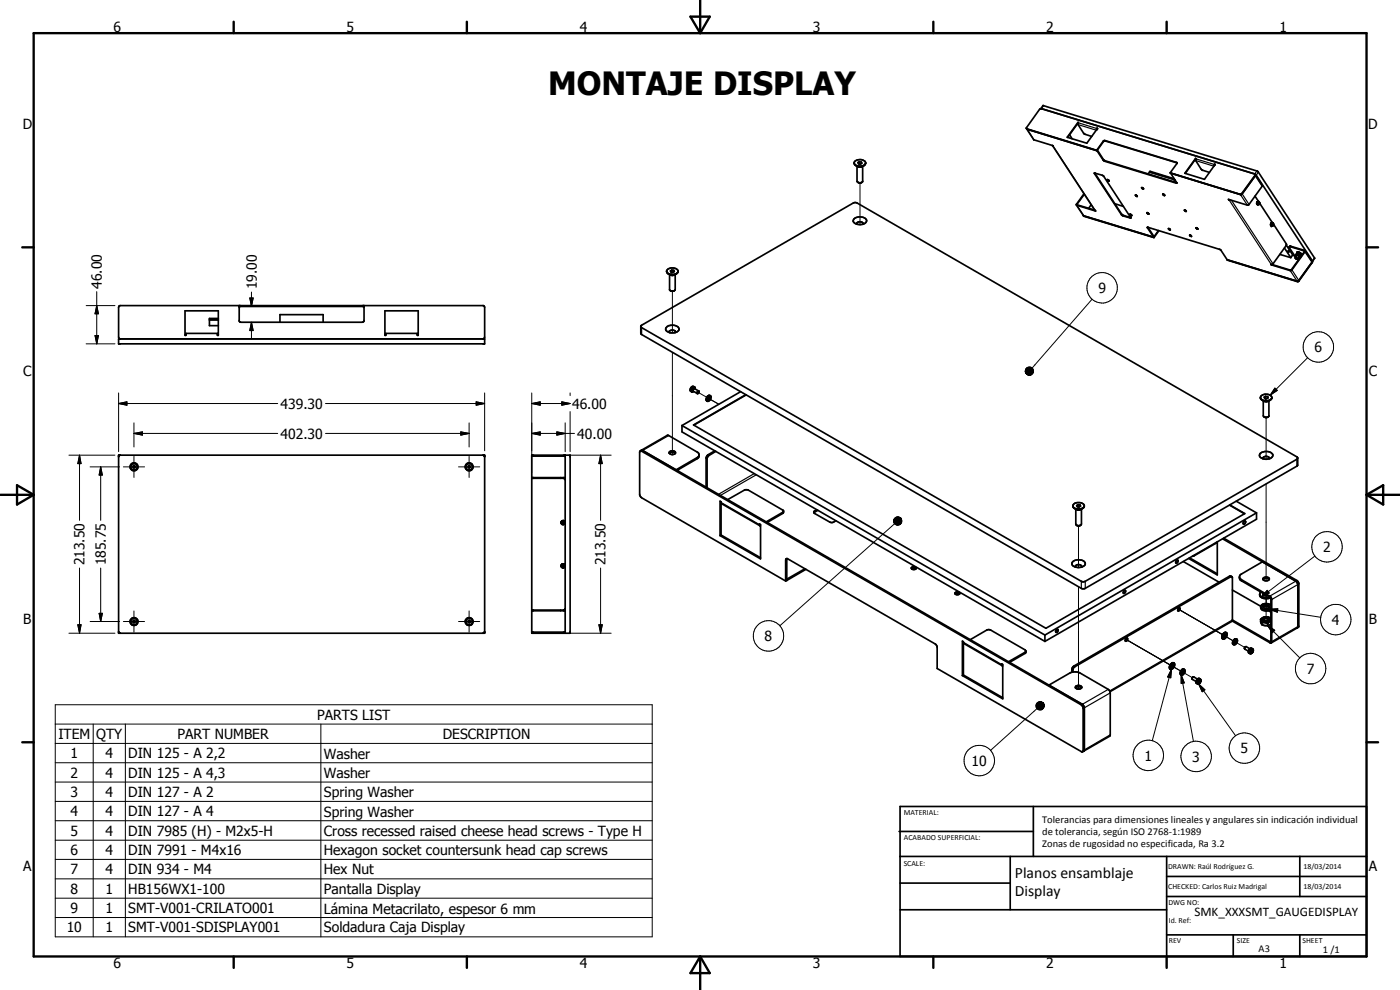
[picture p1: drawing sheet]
<svg xmlns="http://www.w3.org/2000/svg" width="420mm" height="297mm" viewBox="0 0 420 297" stroke-linecap="round" stroke-linejoin="round" font-family="sans-serif">
<g fill="none" stroke="#000" stroke-width=".3">
<path d="M258.1 54.9v12.5M25.9 91.7h8.6M29 91.7l.5 2.4h-1zM29 87.5v15.7M75 89.4h1l-.5 2.5zM75.5 96.7l.5 2.5h-1zM75.5 87.6v4.3M75.5 96.7v5M201.8 87.4v12.5M327.7 89.8l-17.9 20.6M25.9 103.2h8.6M28.5 100.7h1l-.5 2.5z"/>
<path d="M35.6 117.9v17.6M145.4 117.9v17.4M159.6 117.9v24M171.1 117.9v.8M201.8 105.7v30.7M209.5 117.7l2.6 1.5M212.5 119.4l3.2 1.9-3-1.8M307.7 111.3l.4 1zM307.7 111.6l.4 .7zM307.8 111l.3 1.3-.4-1zM307.8 110.8l.3 1.5zM307.8 111.8l.3 .5z"/>
<path d="M307.9 112.1l.2 .2zM308 110.6l.1 1.7-.3-1.5zM308.1 112.3l.5 .2zM308.1 112.3l.8 .3zM308.1 112.3l1 .3zM308.1 112.3l1.3 .2zM308.1 112.3l1.5 .1zM308.1 112.3l1.7-.1-.2 .2zM308.1 112.3l1.9-.3zM308.1 112.3l2-.5-.1 .2zM308.1 112.3l2.1-.8-.1 .3zM308.1 112.3l2.1-1v.2z"/>
<path d="M308.1 112.3l2-1.3 .1 .3zM308.1 112.3l1.9-1.6 .1 .3zM308.1 110.4l.3-.2-.3 2.1zM308.1 110.4v1.9l-.1-1.7zM308.3 110.2v2.1M308.4 110.2h.2l-.5 2.1zM308.6 110.2l.3-.1-.8 2.2zM308.9 110.1h.2l-1 2.2zM309.1 110.1l.3 .1-1.3 2.1zM309.4 110.2l.3 .1-1.6 2zM309.7 110.3l.1 .2-1.7 1.8zM309.8 110.5l.2 .2-1.9 1.6z"/>
<path d="M382.6 116.5l.7 .6-2.1 1.5zM392.5 107.3l-11.3 11.3M20.7 136.6h13.8M23.9 136.6l.4 2.5h-.9zM23.9 136.6v19.5M35.6 121.1l2.5-.5v1zM35.6 121.1h47.7M40.2 130l2.5-.4v1zM40.2 126.9v7.2M40.2 136.9v6.4M40.2 130h43.1M97.7 121.1h47.7"/>
<path d="M97.7 130h43.1M138.3 129.6l2.5 .4-2.5 .6zM140.8 126.9v7.2M140.8 136.9v6.4M142.9 120.6l2.5 .5-2.5 .5zM159.6 121.1l2.5-.5v1zM159.6 130l2.5-.4v1zM159.6 121.1h11.5M159.6 130h12.8M167.1 129.6l2.5 .4-2.5 .6zM168.6 120.6l2.5 .5-2.5 .5zM169.6 126.9v8.6"/>
<path d="M170.7 136.6h12.7M171.1 123.5v12M180.2 136.6l.6 2.5h-1.1zM180.2 136.6v19.5M380 125.3v12.5M27 140.1h8.9M30.2 140.1l.5 2.4h-1zM30.2 140.1v16M37 140.1h6.4M137.6 140.1h6.4M268.2 156l2.1-.5-2.1 .8zM268.2 156.3l2.1-.8-2.1 1.1z"/>
<path d="M268.2 156.6l2.1-1.1-2 1.3zM268.3 156.8l2-1.3-1.9 1.6zM268.3 155.8l2-.3-2.1 .5zM268.3 155.6h2M268.4 157.1l1.9-1.6-1.7 1.8zM268.4 155.6l1.9-.1-2 .3zM268.5 157.1l-34.5 30.6M268.6 157.3l1.7-1.8-1.5 1.9zM268.6 155.4l1.7 .1zM268.6 155.4l1.7 .1-1.9 .1zM268.8 155.2l.3-.1 1.2 .4zM269.1 155.1l1.2 .4z"/>
<path d="M269.4 155.1l.9 .4zM269.7 155.1l.6 .4zM269.9 155.2l.4 .3zM270.3 155.5l-1.3 2-.2-.1zM270.3 155.5l-1 2.1-.3-.1zM270.3 155.5l-.7 2.1h-.3zM270.3 155.5l-.5 2-.2 .1zM270.3 155.5l-.2 1.9-.3 .1zM270.3 155.5v1.7l-.2 .2zM270.3 155.5l.2 1.5-.2 .2zM270.3 155.5l.2 1.5zM270.3 155.5l.3 1.3z"/>
<path d="M270.3 155.5l.3 1zM270.3 155.5l.3 .8zM270.3 155.5l.3 .5zM270.3 155.5l.2 .2zM323.7 157.8v12.5M380 145.2v29.1M23.9 170.4v19.6M30.2 170.4v16.1M180.2 170.4v19.6M323.7 176.1v30.7M380 178.6v.2M380 179.7v2.9"/>
<path d="M380 179.7v2.5M380.3 177.1l.6 .8-2.3 1.2zM394.6 166.8l-16 12.3M20.7 190h13.8M23.4 187.5h.9l-.4 2.5zM27 186.5h8.9M29.7 184h1l-.5 2.5zM37 186.5h6.4M40.2 183.3v6.4M137.6 186.5h6.4M140.8 183.3v6.4M170.7 190h12.7"/>
<path d="M179.7 187.5h1.1l-.6 2.5zM338 191.9l13.2 7.6-8.7-5M338.2 192l3.1 1.8M351.7 199.8l-.1-.1 2.8 1.6M353.7 182.8l7.6 4.4M353.9 182.9l13 7.5M367.5 190.8l-.2-.2 2.8 1.7M370.6 192.6l-.2-.2 3.2 1.9M380 183.3v3.1M380.4 187.7l2.2 1.4-.8 .7zM380.4 187.7l9.7 9.7M380.9 182.8l2.6-.1-.1 1z"/>
<path d="M380.9 182.8l15.5 2.4M16.6 211.5h179.1v69.6h-179.1zM16.6 217.3h179.1M28 217.3v63.8M37.6 217.3v63.8M96.3 217.3v63.8M310.9 211.8l2.2-.9-2.2 1.1zM310.9 211.5l2.2-.6-2.2 .9zM310.9 212l2.2-1.1-2.1 1.4zM311 212.3l2.1-1.4-2 1.6zM311 211.2l2.1-.3-2.2 .6zM311 211.1h2.1"/>
<path d="M311.1 212.5l2-1.6-1.8 1.8zM311.2 211l.2-.2 1.7 .1zM311.2 211l1.9-.1-2.1 .3zM311.2 212.6l-13.9 12.6M311.3 212.7l1.8-1.8-1.6 2zM311.4 210.8l1.7 .1zM311.6 210.7l.2-.1 1.3 .3zM311.8 210.6l1.3 .3zM312.1 210.6l1 .3zM312.4 210.6l.7 .3zM312.6 210.7l.5 .2zM313.1 210.9l-1.3 2.1-.3-.1z"/>
<path d="M313.1 210.9l-1.1 2.1h-.2zM313.1 210.9l-.8 2.1h-.3zM313.1 210.9l-.5 2.1h-.3zM313.1 210.9l-.3 2-.2 .1zM313.1 210.9l-.3 2zM313.1 210.9l.1 1.6-.2 .1zM313.1 210.9l.1 1.6zM313.1 210.9l.2 1.3zM313.1 210.9l.3 1.1zM313.1 210.9l.3 .8zM313.1 210.9l.2 .5zM313.1 210.9l.1 .3z"/>
<path d="M351.6 200.8l-.2 2.6-1-.3zM351.6 200.8l-5.8 21.4M354.5 202.5l.9 2.4-.9 .2zM354.5 202.5l3.7 20M354.9 201.7l-.2-.2 3.1 1.8M359.7 205.2l1.9 1.8-.8 .6zM359.7 205.2l11.1 15.6M16.6 223.1h179.1M16.6 228.9h179.1M16.6 234.7h179.1M16.6 240.5h179.1M16.6 246.3h179.1"/>
<path d="M16.6 252.1h179.1M16.6 257.9h179.1M16.6 263.7h179.1M16.6 269.5h179.1M16.6 275.3h179.1"/>
<circle cx="330.8" cy="86.3" r="4.6"/>
<circle cx="395.7" cy="104.1" r="4.6"/>
<circle cx="398.2" cy="164.1" r="4.6"/>
<circle cx="230.6" cy="190.8" r="4.6"/>
<circle cx="400.9" cy="185.9" r="4.6"/>
<circle cx="393.3" cy="200.6" r="4.6"/>
<circle cx="293.9" cy="228.2" r="4.6"/>
<circle cx="344.6" cy="226.7" r="4.6"/>
<circle cx="359" cy="227" r="4.6"/>
<circle cx="373.4" cy="224.5" r="4.6"/>
</g>
<g fill="none" stroke="#000" stroke-width=".51">
<path d="M308 38.6l.1 .1M308.1 38.7l2.2 3.3 5.7 1.7 12.8 19.6-5.8-1.8 2.3-3.4M308.1 38.7h.1M308.2 38.7l21 6.5M312.4 32.6l.7-.9 64.3 19.7 17.1 26.1M323.4 37.1l.1 .1M323.5 36.7l-3.2 4.5 5.9 1.8 3.2-4.5h-.2M323.5 36.7l.1 .1M323.6 36.8l-.1 .6 1.7 2.6 2.4 .9M323.6 36.8l-3.2 4.4M329.2 38.5v.2M329.2 38.5l-.1 .4"/>
<path d="M256.4 49a2.16 2.16 0 0 0 3.3 .1M256.9 49.7l.6 .3M257.2 49.9v4.5l.7 .5M257.5 54.7l.3 .1M257.9 48.5l-.4 .3 .1 .3 .6 .1M257.9 48.5v.6l.4 .1M257.9 48.5l.6 .1M258.5 54.8l-.6 .1M258.5 48.6l.1 .4-.4 .2M258.5 48.6v.5M258.6 54.8h-.8M258.7 54.7l-.2 .1"/>
<path d="M258.9 49.9v4.6l-.3 .3M259.3 49.7l-.6 .3M259.8 48.9l-.1 .2M259.8 49a1.98 1.98 0 0 0-2.9-.8l-.4 .3a1.07 1.07 0 0 0 1.1 1.5l1.5-.2 .6-.7M321 40.4l.8 1.3M325.4 58.3l-2.2 3M328.5 51.9l8.1 12.6 2.7 .9M328.5 51.9h.1M328.6 51.9l2.6 .9 8.1 12.5M328.6 51.9l8 12.4 .5 .3 2.2 .7M328.6 51.9h.1M329.1 45.1l2-2.8 .5-.1 21.6 6.6v.3l-2 2.8"/>
<path d="M329.1 45.1l.1 .1M329.1 45.1l-21.1-6.6 4-5.7 .5-.2 64.1 19.6M329.2 45.2l.1-.2 1.9 2.9 .4 .3 21.5 6.6M329.2 45.2l1.9 2.9 .4 .3 21.6 6.5M329.2 45.2l2-2.7 .4-.3 21.6 6.7M332.3 53.9l.5 .4zM332.3 53.9v.1M332.4 53.9l.4 .2M340.8 58.5l.5 .4-.4-.1zM340.9 58.5l.3 .2M341.2 58.7l.1 .1M342.6 56.3l.6 .4z"/>
<path d="M342.8 56.3l.3 .2M345 51.6l.1-.2 7.3 2.2M345 51.6l7.5 2.3M345 51.6l-.4 .6M349 58.2l.5 .5-.5-.3zM349.2 58.3l.2 .2M351.2 51.9l21 6.4 .4-.1 4-5.6v-.4M351.2 51.9h.1M351.3 51.9l1.8 2.9M351.3 51.9l21.1 6.5 4.3-5.7 .1-.3M352.6 54l-.4 .5M353.1 54.8l.1 .1"/>
<path d="M353.2 54.9h-.1M358.7 47.9l.1 .1M358.8 47.5v.6l1.7 2.7 2.5 .9M358.8 47.5l-3.2 4.5 5.9 1.8 3.2-4.5h-.2M358.8 47.5v.2M358.8 47.7l-3.1 4.3M358.8 47.7h.1M364.5 49.3l-.1 .5M364.5 49.3l.1 .1M364.6 49.4h.1M364.6 49.4l-.1 .1M368.8 59.9h.3"/>
<path d="M368.8 59.9h.1M376.6 58.8l1.1 1.6-.4 .3M376.6 52.2l.4 .3 16.9 25.9M376.7 52.3l.1 .1M376.8 52.4l2.1 3.3-4.2 5.8-6-1.7 .1 .1M256.3 65.7a2.55 2.55 0 0 1 3.8 .5 2.31 2.31 0 0 1-3.8 .6l-.2-.4zM257.2 67.3l-.1-.2a.97 .97 0 0 1 1-.6 .97 .97 0 0 1 .9 .8M323 61.5l2.2 3.2M323.2 61.3v.1M323.2 61.4l5.3 1.6M325.2 64.7l21 6.5M325.2 64.7l.1 .2 21 6.4"/>
<path d="M327.5 61.4l-.8 1.1M328.6 63.2h.1M334.6 61.1l2.5 .8M339.1 64.3l.5 .4zM339.1 64.9l-.2 .3M339.2 65l-.2 .2M339.2 64.3l.2 .1M339.3 65.4h.1M339.3 65.3l.1 .1M339.4 64.4l.2 .2M339.4 64.4h.1M344.2 63.8l.4 .1 .2 .4z"/>
<path d="M344.3 68.2v.1M344.3 68.3l2 3M344.4 63.8l.4 .3M344.5 68.2h-.2M344.5 68.2l21.6 6.6 2.2 3.1M344.5 68.2l1.9 2.8-.2 .2M347.7 69.2l-1.5 2M347.8 69.2l-1.5 2.1M350.8 68.6l.2 .1M350.8 68.6v.2l.4 .2-.2-.3M351 68.7l.2 .1M355.6 63l.4 .3-.3 .1-.2-.4 .4 .2"/>
<path d="M357.2 70.6l-.2-.1 .6 .5-.1-.3M357.2 70.6l.3 .1M359.1 68.3l-.1 .2 .5 .2M359.1 68.3l.4 .4M359.1 68.3l.3 .3M359.5 68.7h.1M368.3 77.9l21 6.5 .5-.2 4-5.8M368.3 77.9l21 6.6 .5-.1 4.1-5.7-.1-.3M377.2 60.7l.1 .6M377.3 60.7v.5l.3 .1M377.3 60.7v.6M377.3 61.3l.1 .1"/>
<path d="M377.3 61.1l.1 .2M377.3 60.6l.5-.1 .2 .4M377.3 61.2l.3 .1M377.3 60.9v.3M377.6 61.1h.1M377.6 61.1l.1 .1M377.6 60.4l.1 .1M377.7 60.9l.2 .2v-.2M377.7 60.9l.2 .1M377.7 61.1v.1M377.7 60.9l.1 .1M377.7 61l-.1 .1"/>
<path d="M377.7 60.9h.1M377.7 61.2h.1M377.7 61l.2 .2M377.7 61.1h.3M377.7 60.9h.2M377.7 60.5l-.4 .4M377.8 61l-.1 .1M377.8 61h.1M377.8 61.1l-.1 .1M377.8 61.1h.1M377.8 60.9h.1M377.8 60.6l-.3 .3 .1 .4"/>
<path d="M377.9 60.7l.1 .2zM377.9 61h.1M377.9 60.8v.1M377.9 60.6l-.3-.1-.3 .5M377.9 61l.1 .1M377.9 60.8v.2M378 61.1l-.1 .1M378 61.1l-.6 .2M378 61l3.7 5.8M378 60.9v.2M381.4 67.3v.1M381.4 67.4l.2 .3"/>
<path d="M381.4 67.7h.4M381.5 67.4v.2M381.5 67.7h.3M381.5 67.6l.2 .1M381.5 67.6l.1 .1M381.5 67.2v.2M381.6 79.4l-.1 .1M381.6 67.1l-.1 .5M381.6 66.8l-.3 .4 .1 .5M381.6 67.1l.5-.1a.42 .42 0 0 0-.4 .2 .42 .42 0 0 0 .1 .5M381.6 67.1h.1M381.6 66.9l-.1 .2"/>
<path d="M381.7 66.8l-.2 .1v.8M381.7 66.8l-.1 .1M381.7 66.8h.2M381.7 66.8h-.1M381.8 66.9l.4 .2v.2M381.8 66.9l-.2 .2M381.9 67.4l.1 .1M381.9 67.3h.1M381.9 67.3v.1M381.9 67.6h.1M381.9 67.4v.2M381.9 67.2v.2"/>
<path d="M381.9 67.4h.2M381.9 67.2l.1 .1M381.9 67.2h.3M381.9 67.2l.2 .1M381.9 67.4h.1M382 67.5l-.1 .1M382 67.5v.1M382 67.2l-.1 .1M382 67.4h.1M382.1 67.3h.1M382.1 67.2v.2M382.2 67.2l-.2 .1"/>
<path d="M382.2 67.2l-.1 .2M382.2 67.3l3.9 6.1-4.1 5.8-.5 .1v.2M382.2 67.3l-.2 .4h-.4M384.1 76.3l3.3 1M385.5 74.4l1.9 2.9M386 73.5l2 3-.6 .8M386.7 75.2l.2 .1-.2 .3zM386.8 75.1l-.1 .1M386.9 74.1l.4-.3 4.4 1.5M386.9 74.1l2 2.9M387 74l4.5 1.4-4 5.6-5.7-1.6M387 74l-.1 .1"/>
<path d="M387.9 76.6l.6 .2M388.8 77.3l.6 .5M388.8 77.3v.1M388.8 77.5h.1M388.8 77.4v.1M388.8 77.3l.5 .4M388.8 77.5l.6 .3M388.9 76.4l.2 .4M389 76.5v.2M389 76.6a.77 .77 0 0 1 1 .7M389.2 76.6l-.4 .7M389.2 75.7l.1 .2"/>
<path d="M389.2 75.7h.5l.6 .5M389.2 75.7a1.03 1.03 0 0 1 1.5 .6l.1 .2M389.3 75.9l-.1 .1M389.3 75.9l.4-.1 .4 .2M389.3 76.3l.7 .4M389.3 76.3l-.4 .1M389.3 77.7v.1M389.3 75.9h.1M389.3 75.9l.6 .2 .6 .7M389.5 76l1 .8M389.5 76l.8 .6M389.5 76l-.6 .4"/>
<path d="M389.5 76l-.2 .3M389.7 77.3l.4 .1M389.8 77.3h.2M389.8 77.1l-.4 .6M390 76.7l.3 .5-.3 .1M390 77.3h.1M390.2 76.4l-.2 .3M390.2 76l.4 .4-.1 .4M390.4 76.2l.3 .4M391.7 75.3l-4.1 5.9-6.1-1.7M391.7 75.2l2.1 3.2M393.9 78.4h-.1"/>
<path d="M394.5 77.5h.1M394.5 77.5l-.6 .9M55.5 93.3h10v7.3h-.2v-.6h-9.5v.6h-.3zM62.9 96h2.6M65.5 95.5h-2.6v2.2h2.6M71.8 91.9h37.5M71.8 91.7v4.6l.5 .4h36.4l.6-.4v-4.6M84 96.7v-2.3h13v2.3M115.5 93.3h10v7.3h-.2v-.6h-9.5v.6h-.3zM192.3 97.9v2.1l.3 .4 132.1 76.2 1-.1 63.5-36.6 .3-.4v-2.1M192.3 97.9l.3-.3 63.5-36.7 1-.1 132.1 76.3 .3 .3M192.3 97.9l.3 .4 132.5 76.3 .6-.2 63.5-36.6 .3-.4"/>
<path d="M200.1 81.3a2.09 2.09 0 0 1 3.4-.1 1.55 1.55 0 0 1-2.2 1.2l-.8-.2M200.1 81.3l.4 .9M200.1 81.4v.3M200.2 98a2.43 2.43 0 0 1 3.6 .7l-.1 .4a2.68 2.68 0 0 1-3.7 .2l-.2-.6zM200.6 82.2l.6 .3M200.9 99.8l-.1-.2a1.08 1.08 0 0 1 1.9 0v.2M200.9 82.4v4.6l.7 .4 .8-.2M201.6 81l-.4 .3 .1 .3 .7 .1M201.6 81v.7h.4M201.6 81l.6 .1M202.2 81.1l.2 .3-.4 .3M202.2 81.1v.5"/>
<path d="M202.4 87.2l-1 .1M202.6 82.4v4.5l-.2 .3M203 82.2l-.6 .3M203.5 81.4a2.01 2.01 0 0 1-3.3 .3M35.6 101.7h109.8v1.5h-109.8zM36.1 101.7l-.5-.5v-9l.4-.5h109.1l.3 .5v9l-.5 .5M55.5 100.3h.3M65.3 100.3h.2M115.5 100.3h.3M125.3 100.3h.2M207.8 117.2l.1 .1M207.9 117.3l.1-.5 .4-.2 1.3 .7"/>
<path d="M207.9 117.3l1.3 .8M208.1 116.8l-.2 .3M208.2 117.4l-.6 .2M208.2 116.5l.1 .1M208.4 116.1a.87 .87 0 0 0-1.1 .3 .87 .87 0 0 0 .3 1.2M208.6 116.7v-.5a.88 .88 0 0 0-1.1 .3 .88 .88 0 0 0 .1 1.1M209.7 117.3l.1 .3M209.7 117.3l-.3 .1-.2 .6 .4-.1 .2-.3M209.8 117.6l-.2-.2-.3 .3 .2 .3M212.6 118.7h.2M212.6 118.7h.1M212.6 118.7h.6"/>
<path d="M212.8 118.7a.84 .84 0 0 0-.9 .8 .84 .84 0 0 0 .6 .9 .97 .97 0 0 0 .8-.7 .97 .97 0 0 0-.3-1h-.2M212.8 119.1h.1M212.8 118.7l-.4 1.2M212.8 118.7l-.6 .7v.9M212.8 118.7v.4M212.8 119.1l.3 .1-.1 .5-.4 .3-.2-.1M212.9 119.1a.63 .63 0 0 1-.5 .8M222.3 117.5l-17.6 10.2M223.8 118.4l-15.7 9.1 105.8 61 59.7-34.4-4.5-2.6M223.9 118.5l-15.7 9.1M378.3 119.4a2.13 2.13 0 0 0 3.4 .1M378.4 118.9a2.01 2.01 0 0 1 3.3 .4 1.99 1.99 0 0 1-3.3 .4z"/>
<path d="M379.8 118.9l-.4 .3 .1 .3 .6 .1 .5-.2-.2-.4M379.8 118.9v.6l.3 .1M379.8 118.9l.6 .1M380.4 119v.4M381.7 119.3v.2M35.6 136.6h109.8v53.4h-109.8zM35.6 136.8h.1M36.1 136.6l-.5 .5M39.9 139.9l.3-.2 .3 .2v.4l-.3 .1-.3-.1zM140.5 139.9l.3-.2 .3 .2v.4l-.3 .1-.3-.1zM144.9 136.6l.5 .5M145.4 136.8h.1"/>
<path d="M159.6 136.8h10M159.6 136.6h11.5v53.4h-11.5zM169.6 136.6v53.4M192.1 135.3l132.4 76.2 .6 .9v12.9l-.2 .3M192.1 135.3l-.1 .3v12.9l.3 .6 43.5 25.2M192.4 135.1l8.1-4.5 8.9 5.1 .4 .7M192.4 135.1l.5 .1M192.4 135.1l-.3 .2M192.9 135.2l10 5.8 6.5-3.8 .4-.8M192.9 135.2l131.9 76.1M200.9 136a1.29 1.29 0 0 1 1.8 0M200.9 135.6a.93 .93 0 0 1 1.1-.4 .93 .93 0 0 1 .6 .9 1.05 1.05 0 0 1-1.7-.4z"/>
<path d="M204.7 127.7v1.9l108.9 62.8M204.7 127.7l108.9 62.8M209.8 136.4l-.1 .8-.3 .3-6.2 3.6M214.5 135.3l-2.2 1.3-.4 .7v8.9M214.8 135.4l-2.2 1.3-.4 .8v8.8M378.2 136a2.55 2.55 0 0 1 3.8 .5 2.28 2.28 0 0 1-3.4 1 .85 .85 0 0 1-.4-1.5zM378.8 120.1l.6 .3M379 137.7a.96 .96 0 0 1 1-.8 .96 .96 0 0 1 .9 .8M379.1 120.3v4.5l.3 .3M379.4 125.1l1 .1M380.8 120.3v4.6a1.07 1.07 0 0 1-1.4 .2M381.2 120.1l-.6 .3"/>
<path d="M159.6 143.5h9.5l.5 .5M159.6 143.3h10M159.8 143.3v.2M168.2 143.3v.2M168.6 157l.2 .2M168.7 156.7l.2 .2zM168.7 156.8l.2 .2M168.9 156.6h.2M168.9 156.9l.2 .2M168.9 156.6v.1M168.9 156.9h.2M168.9 156.3l-.3 .2v.7l.5 .2 .5-.6"/>
<path d="M168.9 156.3h.2M168.9 156.3l-.3 .1-.1 .5M169.1 156.5l.1 .3M169.1 156.9v.2M169.1 156.9v.1M169.1 156.3l.4 .3v.4l-.3 .2h-.4M169.1 156.7v.1M169.1 157v.1M169.1 156.6l.1 .1M169.1 156.6l-.2 .1M169.1 156.3l.5 .5M169.2 156.8v.1"/>
<path d="M169.2 156.9l-.1 .1M169.2 156.7l-.1 .2M169.3 156.8l-.1 .1M169.5 156.8a.48 .48 0 0 0-.4-.5 .48 .48 0 0 0-.5 .3v.4M169.5 156.8h.1M169.5 156.8l-.1 .3M169.6 156.8h.1M169.6 156.6a.63 .63 0 0 0-.9-.3 .63 .63 0 0 0 0 1 .63 .63 0 0 0 .9-.3M203.7 140.8l-.3 .5M216.4 150.7l.2 .4 11.5 6.7M218.4 149.9l5.2-2.9h.8l10.8 6.3M228.1 157.8l-.2-.6 .3 .2v10.3l-12.1-7"/>
<path d="M228.1 157.8h.1M235.2 153.3l-.3 .4-5 2.9M235.2 153.3l-.2 .7-4.8 2.8M245.1 153l-.8 .5 .2 .6 4.7 2.6h.9l.8-.4M245.4 153.1l-1.1 .7M322 151.9v.2M322.3 151.2a2.27 2.27 0 0 1 3.1 .4 1.74 1.74 0 0 1-2.5 1.2l-.8-.6-.1-.5zM322.5 152.6l.6 .3M322.9 152.8v4.6l.2 .2M323.1 157.6l.6 .2 .6-.2M323.1 157.6h1.2M323.5 152.1h.1"/>
<path d="M323.5 151.4l-.4 .3 .1 .3 .7 .1M323.5 152.1h.4M323.5 151.4l.6 .1M323.5 151.4v.7M324.1 151.5l.2 .3-.4 .3M324.1 151.5v.4M324.6 152.8v4.4l-.3 .4M324.9 152.6l-.6 .3M325.4 151.8a2.07 2.07 0 0 1-3.3 .3M369 151.6l4.5 2.5M371 150.4l6.1 3.5M373.3 156.5l.3-.2a.43 .43 0 0 1 .1 .7 .43 .43 0 0 1-.6 0z"/>
<path d="M377.1 153.9v1.9l-63.5 36.6M377.1 153.9l-63.5 36.6M168.6 169.6v.3M168.6 169.9l.5 .4 .3-.2M168.6 169.3a.63 .63 0 0 0 .1 1 .63 .63 0 0 0 .9-.4M168.6 169.3l.5-.1 .5 .5M168.6 169.4a.56 .56 0 0 0 0 .8 .56 .56 0 0 0 .8-.1M168.7 169.8h.1M168.7 169.8l.1 .1M168.8 169.9h.2M168.8 169.7l.1 .1M168.8 169.7l-.1 .1"/>
<path d="M168.9 169.8h-.2M168.9 169.7h-.1M168.9 169.5v.2M168.9 169.7h.1M168.9 169.7v.1M168.9 169.8l.1 .1M168.9 169.8l-.1 .1M168.9 169.8v.1M168.9 169.3l-.3 .3M168.9 169.3l.5 .2M168.9 169.2l-.3 .2M169 169.9v.2"/>
<path d="M169 169.5l.1 .1M169 169.6l-.1 .1M169 169.6l.1 .1M169 169.5v.1M169 169.5h-.1M169.1 169.6h-.1M169.1 169.6h.1M169.1 169.2l.5 .4M169.1 169.6v.1M169.1 169.9l.1 .1M169.1 169.7l.1 .1M169.1 169.9h.1"/>
<path d="M169.2 169.9v.1M169.2 169.8h.1M169.2 169.8l-.1 .1M169.2 169.8v.1M169.2 170l-.2 .1M169.2 169.6l-.1 .1M169.2 169.6h-.1M169.2 169.6l.1 .2M169.3 169.8l-.3 .1M169.4 169.5l.1 .3M169.4 170.1l-.2 .1M169.4 169.6l.1 .2"/>
<path d="M169.5 169.8h.1M169.5 169.8l-.1 .2M169.5 169.7h.1M169.6 169.8l-.2 .3M169.6 169.7v.1M216.4 160.5v-10l-.3-.1v10.3M216.4 160.5l-.3 .2M216.4 160.5l11.8 6.8M235.8 174.3v-6.3l.1-.3 .4-.1 44.4 25.6 .6 .9v6.5l43.3 25h.3M236.1 174.2l-.3 .1M236.2 167.6l-.1 6.6M241.6 170.6l-5.5 3.2"/>
<path d="M241.9 170.8l-5.8 3.4M273.5 170.3a.86 .86 0 0 1 1.4 .3 .81 .81 0 0 1-.7 .3 .81 .81 0 0 1-.7-.6zM273.6 170.6a.97 .97 0 0 1 1.3 0M286.7 178.2l-.1-.1a.72 .72 0 0 1 .8-.5 .72 .72 0 0 1 .6 .6M286.7 178.2l.4 .2 .9-.2M286.7 178.2l.4-.2 .9 .2M321.8 168.7a2.55 2.55 0 0 1 3.9 .3 2.16 2.16 0 0 1-3.1 1.1l-.8-.6zM322.8 170.2l-.1-.1a1.02 1.02 0 0 1 1-.7 1.02 1.02 0 0 1 .9 .7v.1M337.4 177.2h.1a.45 .45 0 0 1 .3 .4 .45 .45 0 0 1-.4 .5l-.3-.3zM353.1 168.1l.2-.1a.53 .53 0 0 1 .2 .6 .53 .53 0 0 1-.5 .4l-.2-.4zM355.1 168.5l10.7 6.2M357 167.4l8.3 4.8"/>
<path d="M365.2 162.7l-7.3 4.2M365.3 162.6v9.9l-8.6-4.9M366.9 161.7l22.3 12.9 .3 .8v12.6l-.2 .4M367.2 161.5l22.3 12.9 .3 .6v13l-.5 .4M369.7 173l.2 .3v12.9l-.2 .2-36.5 21.1M369.7 173l-47.1 27-.5 .7-.1 .9M369.7 173l-.7-.1-46.7 27-.5 .6-.1 1.2M369.9 177l8.5 4.9M372 173.1l.1 .4 .5 .4 8.8 5.2 .3 .6v13l-.2 .2M372 173.1l.1 .7 .3 .4 8.7 5M378 178.3a1.53 1.53 0 0 0 2 1.4l1.3-.3M378.4 177.6a1.07 1.07 0 0 0-.1 1.3 1.07 1.07 0 0 0 1.2 .4l1.6-.1"/>
<path d="M378.9 168.6l-6.5 3.7-.4 .8M379 173.9l.8-.4 .6 .1 .5 .3M379 173.6a1.1 1.1 0 0 1 1.9 .2l-.5 .4h-.7l-.6-.2zM379.1 178.1l.2 .5 1 .1M379.3 178.2l-.2 .2M381.1 179.2l.2 .2M381.3 179.4v13.1M35.6 189.7h.1M35.6 189.5l.5 .5M39.9 186.3l.3-.2 .3 .2v.4l-.3 .2-.3-.2zM140.5 186.3l.3-.2 .3 .2v.4l-.3 .2-.3-.2zM145.3 189.8l-.4 .2"/>
<path d="M145.4 189.7h.1M145.4 189.5l-.1 .3M159.6 183.3h10M159.6 189.7h10M159.8 183v.3M168.2 183v.3M169.6 182.5l-.5 .5h-9.5M289.1 192.7l.2 .4 11.5 6.7M291.2 191.9l4.9-2.8 .9-.2 10.6 6.1 .3 .4M300.8 199.8l-.2-.6 .3 .2v10.3l-12.1-7M300.8 199.8h.1M307.9 195.4l-.3 .3-4.9 2.8"/>
<path d="M307.9 195.4l-.1 .6-4.8 2.8M313.6 190.5v1.9M317 189.1l.5-.2-.1 .5-.3 .3-.3-.1zM337.9 191.7l.3-.3 .2 .2v.3l-.4 .5-.3-.1zM338.1 191.5l-.4 .7M351.6 199.6l.3-.2a.38 .38 0 0 1 .1 .6 .38 .38 0 0 1-.6 .1zM351.7 199.1l.3-.2a.71 .71 0 0 1 .6 .5 .71 .71 0 0 1-.3 .8 .7 .7 0 0 1-.5 .6 .7 .7 0 0 1-.7-.3v-.6zM352 199.4l-.1 .5-.4 .3M352.3 198.9a1.2 1.2 0 0 0-1.1 .6 1.2 1.2 0 0 0 0 1.3M353.8 182.4l-.3 .8M353.8 182.4h.1a.53 .53 0 0 1 .2 .6 .53 .53 0 0 1-.5 .3l-.1-.1M353.9 182.4l-.5 .7"/>
<path d="M366.8 191.6l.2 .1M366.8 191.6l.1 .1M367.4 190.4h.2a.41 .41 0 0 1 .2 .5 .41 .41 0 0 1-.6 .2zM367.7 189.7l.2 .1M367.7 189.7a1.42 1.42 0 0 0-.9 1.9M367.7 190.4v.3l-.3 .4M367.7 189.8a1.49 1.49 0 0 0-.9 1.8M367.8 189.7l.1 .1M367.9 189.8a1.13 1.13 0 0 1-.5 1.9h-.5M367.9 189.8l.2 .1M369.8 186.3l11.7 6.6M369.9 186l11.4 6.5"/>
<path d="M370.5 191.8a1.02 1.02 0 0 0-.3 1.6M370.5 191.8h.2M370.6 191.7l.2 .1M370.6 191.7v.1M370.6 191.7l.6 .1M370.7 192.2h.2a.5 .5 0 0 1 .1 .6 .5 .5 0 0 1-.6 .2M370.7 191.8v.4M370.7 191.8a1.17 1.17 0 0 0-.5 1.6M370.7 192.2l-.3 .3v.5M370.8 191.8a.67 .67 0 0 1 .7 .6 .67 .67 0 0 1-.5 .7l-.5 .4-.3-.1M370.8 191.8l.1 .7-.5 .5M373.7 194.1l-.2 .3 .1 .4 1.1 .6"/>
<path d="M373.7 194.1l.3-.1 1.1 .6M373.7 194.1l-.2 .4M373.8 194.1h-.1M375.4 195.6v.2h.2M375.4 195.6l.1 .1M375.5 195.5l.2 .3M375.5 195.7h-.1M375.5 195.7l.1 .1M375.5 195.5l-.1 .1M375.5 195.5h.1M375.5 195.5l.2 .2M375.6 195.2l.2-.2 .1 .2"/>
<path d="M375.6 195.2v.2M375.6 195.5l-.2 .1M375.6 195.8h.2M375.6 195.4v.1M375.6 195.2h.1M375.7 195.1v.1M375.7 195.7v.1M375.7 195.8h.1M375.7 195.7h.2M375.7 195.2l.3 .1M375.7 195.2h.2M375.9 195.7l-.1 .1"/>
<path d="M375.9 195.5h.1M375.9 195.5l-.2 .2M375.9 195.2l.1 .1M376 195.5l-.1 .2M376 195.3v.2M376 195.4v.1M376 195.4l-.1 .1M376 195.4l-.4-.1 .3 .2M376 194.7a.92 .92 0 0 1-.8 1.4M376 194.7a.93 .93 0 0 0-.8 1.4M376 194.7a.87 .87 0 0 0-1 0 .87 .87 0 0 0-.4 .9l.1 .3 .5 .2M376 195.5h.1"/>
<path d="M378.3 185.8l.4 1M378.3 185.8l.1 .9 .3 .8M378.4 182.2a2.14 2.14 0 0 0 3 .3M378.7 186.8v.7M378.7 186.8l1.7 .3M378.7 187.5l1.7 .2M378.9 181.4a2.4 2.4 0 0 1 2.5 .2M378.9 181.4l.5 .2M378.9 181.4h.1M379.2 182h.1M379.2 182a1.26 1.26 0 0 1 1.7 .2M379.3 181.7l-.5-.3-.4 .5a1.53 1.53 0 0 0 2.3 1.3l.7-.4"/>
<path d="M379.3 181.7l-.2 .5M379.3 185.6l.7-.3 .8 .4a.84 .84 0 0 1-.8 .7 .84 .84 0 0 1-.8-.7zM379.4 181.6a1.02 1.02 0 0 1 1.5 .5 1.15 1.15 0 0 1-1.8 .1M379.4 181.6l-.2 .4M379.4 185.7a.75 .75 0 0 1 1.2 .4l-1 .2-.3-.3zM380.4 187.1v.6M380.6 183.2l.8 .4M381.2 185.4h.1M381.2 185.4l-1.6-.2a.72 .72 0 0 0-.9 .7 .72 .72 0 0 0 1 .7l1.2-.2a.65 .65 0 0 0 .2-.9 .65 .65 0 0 0-.7-.3h-1.2l-.9 .6M381.2 185.4l.2 .3M381.3 192.5h.1M381.4 187.2l-1 .5"/>
<path d="M381.4 186.4l-1 .7M389.3 188.4l-7.8 4.5M289.1 202.5v-10l-.3-.1v10.3M289.1 202.5l-.3 .2M289.1 202.5l11.8 6.8M321.9 201.6l-7.1 4 10 5.7M321.9 201.6h1.3l.9 .3 8.5 4.9 .5 .7M322.8 206.4a1.28 1.28 0 0 1 1.8 0M322.9 205.9a1.11 1.11 0 0 1 1.7 .4 1 1 0 0 1-1 .5 1 1 0 0 1-.8-.8zM324.8 211.3l.6 .9v13l-.2 .2M333.1 207.5l.1 13.1-8 4.8M354.8 201.4a.33 .33 0 0 1 .5-.1 .33 .33 0 0 1-.1 .5l-.5 .3z"/>
<path d="M354.9 200.8l.1-.1a.75 .75 0 0 1 .7 .6 .75 .75 0 0 1-.4 .9l-.3 .3h-.5M354.9 200.8l.2 .1M354.9 200.8v.1M355 200.9a.89 .89 0 0 0-.8 .6 .89 .89 0 0 0 .3 1M355 200.9v.4M355 200.9a1.07 1.07 0 0 0-.5 1.6M355.1 200.9l.1 .7-.5 .5M355.4 200.8l-.3 .1M357.8 203.6l.4-.5 1.2 .7M358 203.1l-.2 .7 1.1 .7M359.7 204.6l.1 .2M359.7 204a.42 .42 0 0 1 .6-.2 .42 .42 0 0 1 .1 .6l-.2 .5a.48 .48 0 0 1-.7 .3 .48 .48 0 0 1-.1-.7z"/>
<path d="M359.8 204.6l.2 .3M359.8 204.8h-.2M359.8 204.6l-.2 .3h.2M359.8 204.8v.1M359.8 204.9h.1M359.8 204.8l.1 .1M359.8 204.6l.2 .1M359.9 204.3l.2 .1M359.9 204.3v.1M359.9 204.4v.1M359.9 204.9h.2M359.9 204.5l-.1 .1"/>
<path d="M359.9 204.4l.2 .2M359.9 204.4l.3 .1M360 204.9h.1M360 204.2l.2 .1M360 204.2l.1 .1M360 204.2l-.1 .1M360 204.7v.2M360 204.7l.1 .1M360.1 204.8v.1M360.1 204.6h.1M360.1 204.6l-.1 .1M360.2 204.6l-.1 .2"/>
<path d="M360.2 204.3h.1v.2M360.2 204.3l-.1 .1M360.2 204.5h.1M360.2 204.5l-.1 .1M360.3 203.8a.82 .82 0 0 0-1.2 .3 .82 .82 0 0 0 .4 1.1M360.3 204.5l-.1 .1M325.2 225.4l-.3 .2M269.8 249.5h40.3M270.1 242h140v45h-140zM270.1 257h140M303.2 257v16M310.1 242v15"/>
<path d="M350.1 257v30M390.1 257v12M270.1 265h33.1M270.1 273h80M350.1 269h60M350.1 263h60M350.1 280.5h60M370.1 280.5v6.5M390.1 280.5v6.5"/>
<circle cx="40.2" cy="140.1" r="1.18"/>
<circle cx="40.2" cy="140.1" r="1"/>
<circle cx="140.8" cy="140.1" r="1"/>
<circle cx="140.8" cy="140.1" r="1.17"/>
<circle cx="40.2" cy="186.5" r="1"/>
<circle cx="40.2" cy="186.5" r="1.19"/>
<circle cx="140.8" cy="186.5" r="1"/>
<circle cx="140.8" cy="186.5" r="1.17"/>
</g>
<g fill="none" stroke="#000" stroke-width=".35">
<path d="M308.2 38.7l2.1 3.3M313.2 31.7l-.7 .9M323.5 37.4l5.5 1.7M323.6 36.8l5.7 1.9M257.3 50l.7 .2M257.5 50l.8 .2M258.3 50.2h-.1M258.7 50l-.4 .2M258.8 50h-.1M316 43.8l12.7 19.4M316 43.7v.1M328.6 51.9l-.1 .2"/>
<path d="M331.1 42.3l.1 .2M331.2 47.9l-.1 .1M331.6 48.2l-.1 .2M331.6 42.2l.1 .1M353.1 54.8l-.1 .1M353.1 48.7l.1 .2M358.8 48.2l5.5 1.7M358.9 47.7l5.7 1.8M368.9 59.9l12.6 19.5M372.2 58.3l2.1 3.3M372.7 58l2.2 3.3M376.6 52.6l2.2 3.3"/>
<path d="M377.2 51.3l-.7 .9M377.6 51.6l-.6 1M323.1 61.2l.3 .3M323.3 61.5l-.1 .1 2.1 3.3M336.6 64.3l-.1 .1M337.1 64.6l-.1 .2M339.3 65.3l-.1 .1M344.5 68.2l-.1 .2M369.6 60.1l12.4 19.1M377.7 60.5h.1M381.9 66.8l.1 .1M387.4 73.9l-.1 .1"/>
<path d="M389.2 76.6l.6 .3v.2M391.5 75.5l2.3 3.3M391.6 75.1l-.1 .3M394.5 77.4l-.6 .9M192.6 98.3v2.1M201 82.5h.2M201.2 82.5l1 .1M201.2 82.5l.5 .2 .7-.2M202.5 82.5l-.2 .1M387.3 81.1l2 3.4M387.6 80.9l2.2 3.4M207.8 117.2h.1"/>
<path d="M207.8 116.7v.5M208.1 116.5l.2 .1M208.1 116.5h-.1M208.1 116.5l-.3 .6M208.2 116.5h.1M200.7 130.7l-8.1 4.7M209.2 137.3v.4M211.9 137.5l.3 .2M212.5 136.4l.3 .3M379.3 120.3v.1M379.3 120.4l1.1 .1M379.4 120.4l1 .1"/>
<path d="M380.7 120.3l-.3 .2M389.2 137.8v2.1M216.4 150.7l11.5 6.7 .2-.1M226.3 142.1l-10.7 6.2M227 142.5l-10.8 6.1M234.9 153.7v.4M244.5 153.3v.4M322.9 152.8l.5 .3 .9-.2M323.1 152.9l.4 .1M324.1 153h-.2M324.4 152.8l-.2 .2M236.1 167.9l-.3 .1"/>
<path d="M324.5 174.4v2.1M325.7 174.4v2.1M358.4 166.6v.2M364.8 162.9v.2M369 172.9l.3 .2M372.6 173.9v.4M389.2 174.2l-8.1 4.7v.3M389.8 175.2l-8.1 4.7-.3-.2M289.1 192.7l11.5 6.7 .2-.1M307.6 195.7v.3M322.3 199.9l.3 .1M369.9 186l-36.9 21.3"/>
<path d="M389.8 187.8l-8.1 4.7-.3-.2-.3 .2v.3M321.7 200.9l.3 .2M332.6 206.8l-8.1 4.7M333.2 207.9l-8.1 4.7M333.2 220.5l-8.1 4.7"/>
</g>
<g fill="#000">
<circle cx="323.6" cy="36.8" r=".25"/>
<circle cx="329.3" cy="38.6" r=".25"/>
<circle cx="257.9" cy="49.1" r=".25"/>
<circle cx="339.5" cy="64.5" r=".25"/>
<circle cx="344.5" cy="68.2" r=".25"/>
<circle cx="377.7" cy="61" r=".25"/>
<circle cx="377.7" cy="60.9" r=".25"/>
<circle cx="377.8" cy="61.1" r=".25"/>
<circle cx="377.8" cy="60.9" r=".25"/>
<circle cx="377.8" cy="61" r=".25"/>
<circle cx="377.9" cy="61.1" r=".25"/>
<circle cx="377.9" cy="61" r=".25"/>
<circle cx="377.9" cy="60.9" r=".25"/>
<circle cx="381.5" cy="67.7" r=".25"/>
<circle cx="381.8" cy="67.5" r=".25"/>
<circle cx="381.9" cy="67.4" r=".25"/>
<circle cx="381.9" cy="67.3" r=".25"/>
<circle cx="382" cy="67.3" r=".25"/>
<circle cx="382" cy="67.5" r=".25"/>
<circle cx="382" cy="67.4" r=".25"/>
<circle cx="382" cy="67.2" r=".25"/>
<circle cx="382.1" cy="67.4" r=".25"/>
<circle cx="382.1" cy="67.3" r=".25"/>
<circle cx="388.8" cy="77.3" r=".25"/>
<circle cx="71.8" cy="91.9" r=".25"/>
<circle cx="71.8" cy="91.7" r=".25"/>
<circle cx="109.3" cy="91.9" r=".25"/>
<circle cx="109.3" cy="91.7" r=".25"/>
<circle cx="201.6" cy="81.7" r=".25"/>
<circle cx="379.8" cy="119.5" r=".25"/>
<circle cx="168.9" cy="156.8" r=".25"/>
<circle cx="168.9" cy="156.9" r=".25"/>
<circle cx="168.9" cy="156.5" r=".25"/>
<circle cx="168.9" cy="156.6" r=".25"/>
<circle cx="169.1" cy="156.6" r=".25"/>
<circle cx="169.1" cy="156.9" r=".25"/>
<circle cx="169.2" cy="156.8" r=".25"/>
<circle cx="168.9" cy="169.5" r=".25"/>
<circle cx="168.9" cy="169.8" r=".25"/>
<circle cx="168.9" cy="169.7" r=".25"/>
<circle cx="169" cy="169.9" r=".25"/>
<circle cx="169.1" cy="169.9" r=".25"/>
<circle cx="169.1" cy="169.7" r=".25"/>
<circle cx="169.2" cy="169.8" r=".25"/>
<circle cx="375.5" cy="195.7" r=".25"/>
<circle cx="375.5" cy="195.5" r=".25"/>
<circle cx="375.6" cy="195.3" r=".25"/>
<circle cx="375.7" cy="195.2" r=".25"/>
<circle cx="375.7" cy="195.7" r=".25"/>
<circle cx="375.9" cy="195.5" r=".25"/>
<circle cx="359.8" cy="204.6" r=".25"/>
<circle cx="359.8" cy="204.8" r=".25"/>
<circle cx="359.9" cy="204.4" r=".25"/>
<circle cx="360" cy="204.3" r=".25"/>
<circle cx="360" cy="204.7" r=".25"/>
<circle cx="360.1" cy="204.6" r=".25"/>
</g>
<g fill="none" stroke="#000" stroke-width=".71">
<path d="M10.1 9.9h400v277.1h-400zM70.1 6.5v3.4M140.1 6.5v3.4M207.2 5h5.8l-2.9 4.9zM210.1 0v9.9M280.1 6.5v3.4M350.1 6.5v3.4M6.7 74.2h3.4M410.1 74.2h3.5M.1 148.5h10M5.1 145.6l5 2.9-5 2.9zM410.1 148.5h10"/>
<path d="M410.1 148.5l5-2.9v5.8zM6.7 222.7h3.4M410.1 222.7h3.5M70.1 287v3.4M140.1 287v3.4M210.1 287v10M210.1 287l2.9 5h-5.8zM280.1 287v3.4M350.1 287v3.4"/>
</g>
<g fill="#000">
<path d="M29 91.7l.5 2.4h-1zM75 89.4h1l-.5 2.5zM75.5 96.7l.5 2.5h-1zM28.5 100.7h1l-.5 2.5zM308.1 112.3l.5 .2zM308.1 112.3l.8 .3zM308.1 112.3l1 .3zM308.1 112.3l1.3 .2zM308.1 112.3l1.5 .1zM308.1 112.3l1.7-.1-.2 .2zM308.1 112.3l1.9-.3zM308.1 112.3l2-.5-.1 .2z"/>
<path d="M308.1 112.3l2.1-.8-.1 .3zM308.1 112.3l2.1-1v.2zM308.1 112.3l2-1.3 .1 .3zM308.1 112.3l1.9-1.6 .1 .3zM309.8 110.5l.2 .2-1.9 1.6zM309.7 110.3l.1 .2-1.7 1.8zM309.4 110.2l.3 .1-1.6 2zM309.1 110.1l.3 .1-1.3 2.1zM308.9 110.1h.2l-1 2.2zM308.6 110.2l.3-.1-.8 2.2zM308.4 110.2h.2l-.5 2.1zM308.1 110.4v1.9l-.1-1.7z"/>
<path d="M308 110.6l.1 1.7-.3-1.5zM307.8 110.8l.3 1.5zM307.8 111l.3 1.3-.4-1zM307.7 111.3l.4 1zM307.7 111.6l.4 .7zM307.8 111.8l.3 .5zM307.9 112.1l.2 .2zM382.6 116.5l.7 .6-2.1 1.5zM23.9 136.6l.4 2.5h-.9zM35.6 121.1l2.5-.5v1zM40.2 130l2.5-.4v1zM138.3 129.6l2.5 .4-2.5 .6z"/>
<path d="M142.9 120.6l2.5 .5-2.5 .5zM159.6 121.1l2.5-.5v1zM159.6 130l2.5-.4v1zM167.1 129.6l2.5 .4-2.5 .6zM168.6 120.6l2.5 .5-2.5 .5zM180.2 136.6l.6 2.5h-1.1zM30.2 140.1l.5 2.4h-1zM269.9 155.2l.4 .3zM269.7 155.1l.6 .4zM269.4 155.1l.9 .4zM269.1 155.1l1.2 .4zM268.8 155.2l.3-.1 1.2 .4z"/>
<path d="M268.6 155.4l1.7 .1zM268.6 155.4l1.7 .1-1.9 .1zM268.3 155.8l2-.3-2.1 .5zM268.2 156l2.1-.5-2.1 .8zM268.2 156.3l2.1-.8-2.1 1.1zM268.2 156.6l2.1-1.1-2 1.3zM268.3 156.8l2-1.3-1.9 1.6zM268.4 157.1l1.9-1.6-1.7 1.8zM268.6 157.3l1.7-1.8-1.5 1.9zM270.3 155.5l-1.3 2-.2-.1zM270.3 155.5l-1 2.1-.3-.1zM270.3 155.5l-.7 2.1h-.3z"/>
<path d="M270.3 155.5l-.5 2-.2 .1zM270.3 155.5l-.2 1.9-.3 .1zM270.3 155.5v1.7l-.2 .2zM270.3 155.5l.2 1.5-.2 .2zM270.3 155.5l.2 1.5zM270.3 155.5l.3 1.3zM270.3 155.5l.3 1zM270.3 155.5l.3 .8zM270.3 155.5l.3 .5zM270.3 155.5l.2 .2zM380.3 177.1l.6 .8-2.3 1.2zM23.4 187.5h.9l-.4 2.5z"/>
<path d="M29.7 184h1l-.5 2.5zM179.7 187.5h1.1l-.6 2.5zM380.4 187.7l2.2 1.4-.8 .7zM380.9 182.8l2.6-.1-.1 1zM312.6 210.7l.5 .2zM312.4 210.6l.7 .3zM312.1 210.6l1 .3zM311.8 210.6l1.3 .3zM311.6 210.7l.2-.1 1.3 .3zM311.4 210.8l1.7 .1zM311.2 211l.2-.2 1.7 .1zM311 211.2l2.1-.3-2.2 .6z"/>
<path d="M310.9 211.5l2.2-.6-2.2 .9zM310.9 211.8l2.2-.9-2.2 1.1zM310.9 212l2.2-1.1-2.1 1.4zM311 212.3l2.1-1.4-2 1.6zM311.1 212.5l2-1.6-1.8 1.8zM311.3 212.7l1.8-1.8-1.6 2zM313.1 210.9l-1.3 2.1-.3-.1zM313.1 210.9l-1.1 2.1h-.2zM313.1 210.9l-.8 2.1h-.3zM313.1 210.9l-.5 2.1h-.3zM313.1 210.9l-.3 2-.2 .1zM313.1 210.9l-.3 2z"/>
<path d="M313.1 210.9l.1 1.6-.2 .1zM313.1 210.9l.1 1.6zM313.1 210.9l.2 1.3zM313.1 210.9l.3 1.1zM313.1 210.9l.3 .8zM313.1 210.9l.2 .5zM313.1 210.9l.1 .3zM351.6 200.8l-.2 2.6-1-.3zM354.5 202.5l.9 2.4-.9 .2zM359.7 205.2l1.9 1.8-.8 .6z"/>
</g>
<text font-size="9.6" x="164.5" y="28.5">MONTAJE DISPLAY</text>
<g font-size="4.7">
<text x="304.6" y="263.5">Planos ensamblaje</text>
<text x="304.6" y="268.9">Display</text>
</g>
<g font-size="4.2">
<text x="34" y="9.6">6</text>
<text x="104" y="9.6">5</text>
<text x="174" y="9.6">4</text>
<text x="244" y="9.6">3</text>
<text x="314" y="9.6">2</text>
<text x="384" y="9.6">1</text>
<text x="6.8" y="38.7">D</text>
<text x="410.6" y="38.7">D</text>
<text x="30.6" y="86.7" transform="rotate(-90 30.6 86.7)">46.00</text>
<text x="77" y="86.8" transform="rotate(-90 77 86.8)">19.00</text>
<text x="329.6" y="87.9">9</text>
<text x="394.5" y="105.7">6</text>
<text x="7" y="112.9">C</text>
<text x="410.8" y="112.9">C</text>
<text x="84.2" y="122.7">439.30</text>
<text x="171.7" y="122.7">46.00</text>
<text x="84.2" y="131.6">402.30</text>
<text x="173.3" y="131.6">40.00</text>
<text x="397.1" y="165.7">2</text>
<text x="25.4" y="169.7" transform="rotate(-90 25.4 169.7)">213.50</text>
<text x="31.8" y="169.7" transform="rotate(-90 31.8 169.7)">185.75</text>
<text x="181.8" y="169.7" transform="rotate(-90 181.8 169.7)">213.50</text>
<text x="7" y="187.1">B</text>
<text x="399.7" y="187.5">4</text>
<text x="410.8" y="187.1">B</text>
<text x="229.5" y="192.4">8</text>
<text x="392.2" y="202.1">7</text>
<text x="95.2" y="215.9">PARTS LIST</text>
<text x="17.5" y="221.7">ITEM</text>
<text x="28.9" y="221.7">QTY</text>
<text x="53.3" y="221.7">PART NUMBER</text>
<text x="132.9" y="221.7">DESCRIPTION</text>
<text x="21.2" y="227.5">1</text>
<text x="31.7" y="227.5">4</text>
<text x="38.5" y="227.5">DIN 125 - A 2,2</text>
<text x="97.2" y="227.6">Washer</text>
<text x="372.3" y="226">5</text>
<text x="21.2" y="233.3">2</text>
<text x="31.7" y="233.3">4</text>
<text x="38.5" y="233.3">DIN 125 - A 4,3</text>
<text x="97.2" y="233.3">Washer</text>
<text x="291.6" y="229.8">10</text>
<text x="343.5" y="228.2">1</text>
<text x="357.8" y="228.5">3</text>
<text x="21.2" y="239.1">3</text>
<text x="31.7" y="239.1">4</text>
<text x="38.5" y="239.1">DIN 127 - A 2</text>
<text x="97.2" y="239.2">Spring Washer</text>
<text x="21.2" y="244.9">4</text>
<text x="31.7" y="244.9">4</text>
<text x="38.5" y="244.9">DIN 127 - A 4</text>
<text x="97.2" y="245">Spring Washer</text>
<text x="21.2" y="250.7">5</text>
<text x="31.7" y="250.7">4</text>
<text x="38.5" y="250.8">DIN 7985 (H) - M2x5-H</text>
<text x="97.2" y="250.8">Cross recessed raised cheese head screws - Type H</text>
<text x="21.2" y="256.5">6</text>
<text x="31.7" y="256.5">4</text>
<text x="38.5" y="256.5">DIN 7991 - M4x16</text>
<text x="97.2" y="256.6">Hexagon socket countersunk head cap screws</text>
<text x="7" y="261.4">A</text>
<text x="21.2" y="262.3">7</text>
<text x="31.7" y="262.3">4</text>
<text x="38.5" y="262.3">DIN 934 - M4</text>
<text x="97.2" y="262.3">Hex Nut</text>
<text x="410.8" y="261.4">A</text>
<text x="21.2" y="268.1">8</text>
<text x="31.7" y="268.1">1</text>
<text x="38.5" y="268.1">HB156WX1-100</text>
<text x="97.2" y="268.2">Pantalla Display</text>
<text x="21.2" y="273.9">9</text>
<text x="31.7" y="273.9">1</text>
<text x="38.5" y="273.9">SMT-V001-CRILATO001</text>
<text x="97.2" y="274.1">Lámina Metacrilato, espesor 6 mm</text>
<text x="20" y="279.8">10</text>
<text x="31.7" y="279.7">1</text>
<text x="38.5" y="279.8">SMT-V001-SDISPLAY001</text>
<text x="97.2" y="279.8">Soldadura Caja Display</text>
<text x="34" y="290.4">6</text>
<text x="104" y="290.4">5</text>
<text x="174" y="290.4">4</text>
<text x="244" y="290.4">3</text>
<text x="314" y="290.4">2</text>
<text x="384" y="290.4">1</text>
</g>
<text font-size="3.9" x="358.5" y="275">SMK_XXXSMT_GAUGEDISPLAY</text>
<g font-size="3.1">
<text x="312.7" y="246.8">Tolerancias para dimensiones lineales y angulares sin indicación individual</text>
<text x="312.7" y="250.4">de tolerancia, según ISO 2768-1:1989</text>
<text x="312.7" y="254">Zonas de rugosidad no especificada, Ra 3.2</text>
<text x="377.7" y="285.6">A3</text>
<text x="397" y="285.9">1 /1</text>
</g>
<g font-size="2.4">
<text x="271.2" y="244.4">MATERIAL:</text>
<text x="271.3" y="252">ACABADO SUPERFICIAL:</text>
<text x="271.2" y="259.7">SCALE:</text>
<text x="350.6" y="260.8">DRAWN: Raúl Rodríguez G.</text>
<text x="391.2" y="260.6">18/03/2014</text>
<text x="350.6" y="266.9">CHECKED: Carlos Ruiz Madrigal</text>
<text x="391.2" y="266.7">18/03/2014</text>
<text x="350.6" y="271.4">DWG NO:</text>
<text x="350.8" y="276.9">Id. Ref:</text>
<text x="350.8" y="282.8">REV</text>
<text x="371.2" y="282.9">SIZE</text>
<text x="390.9" y="282.9">SHEET</text>
</g>
</svg>
